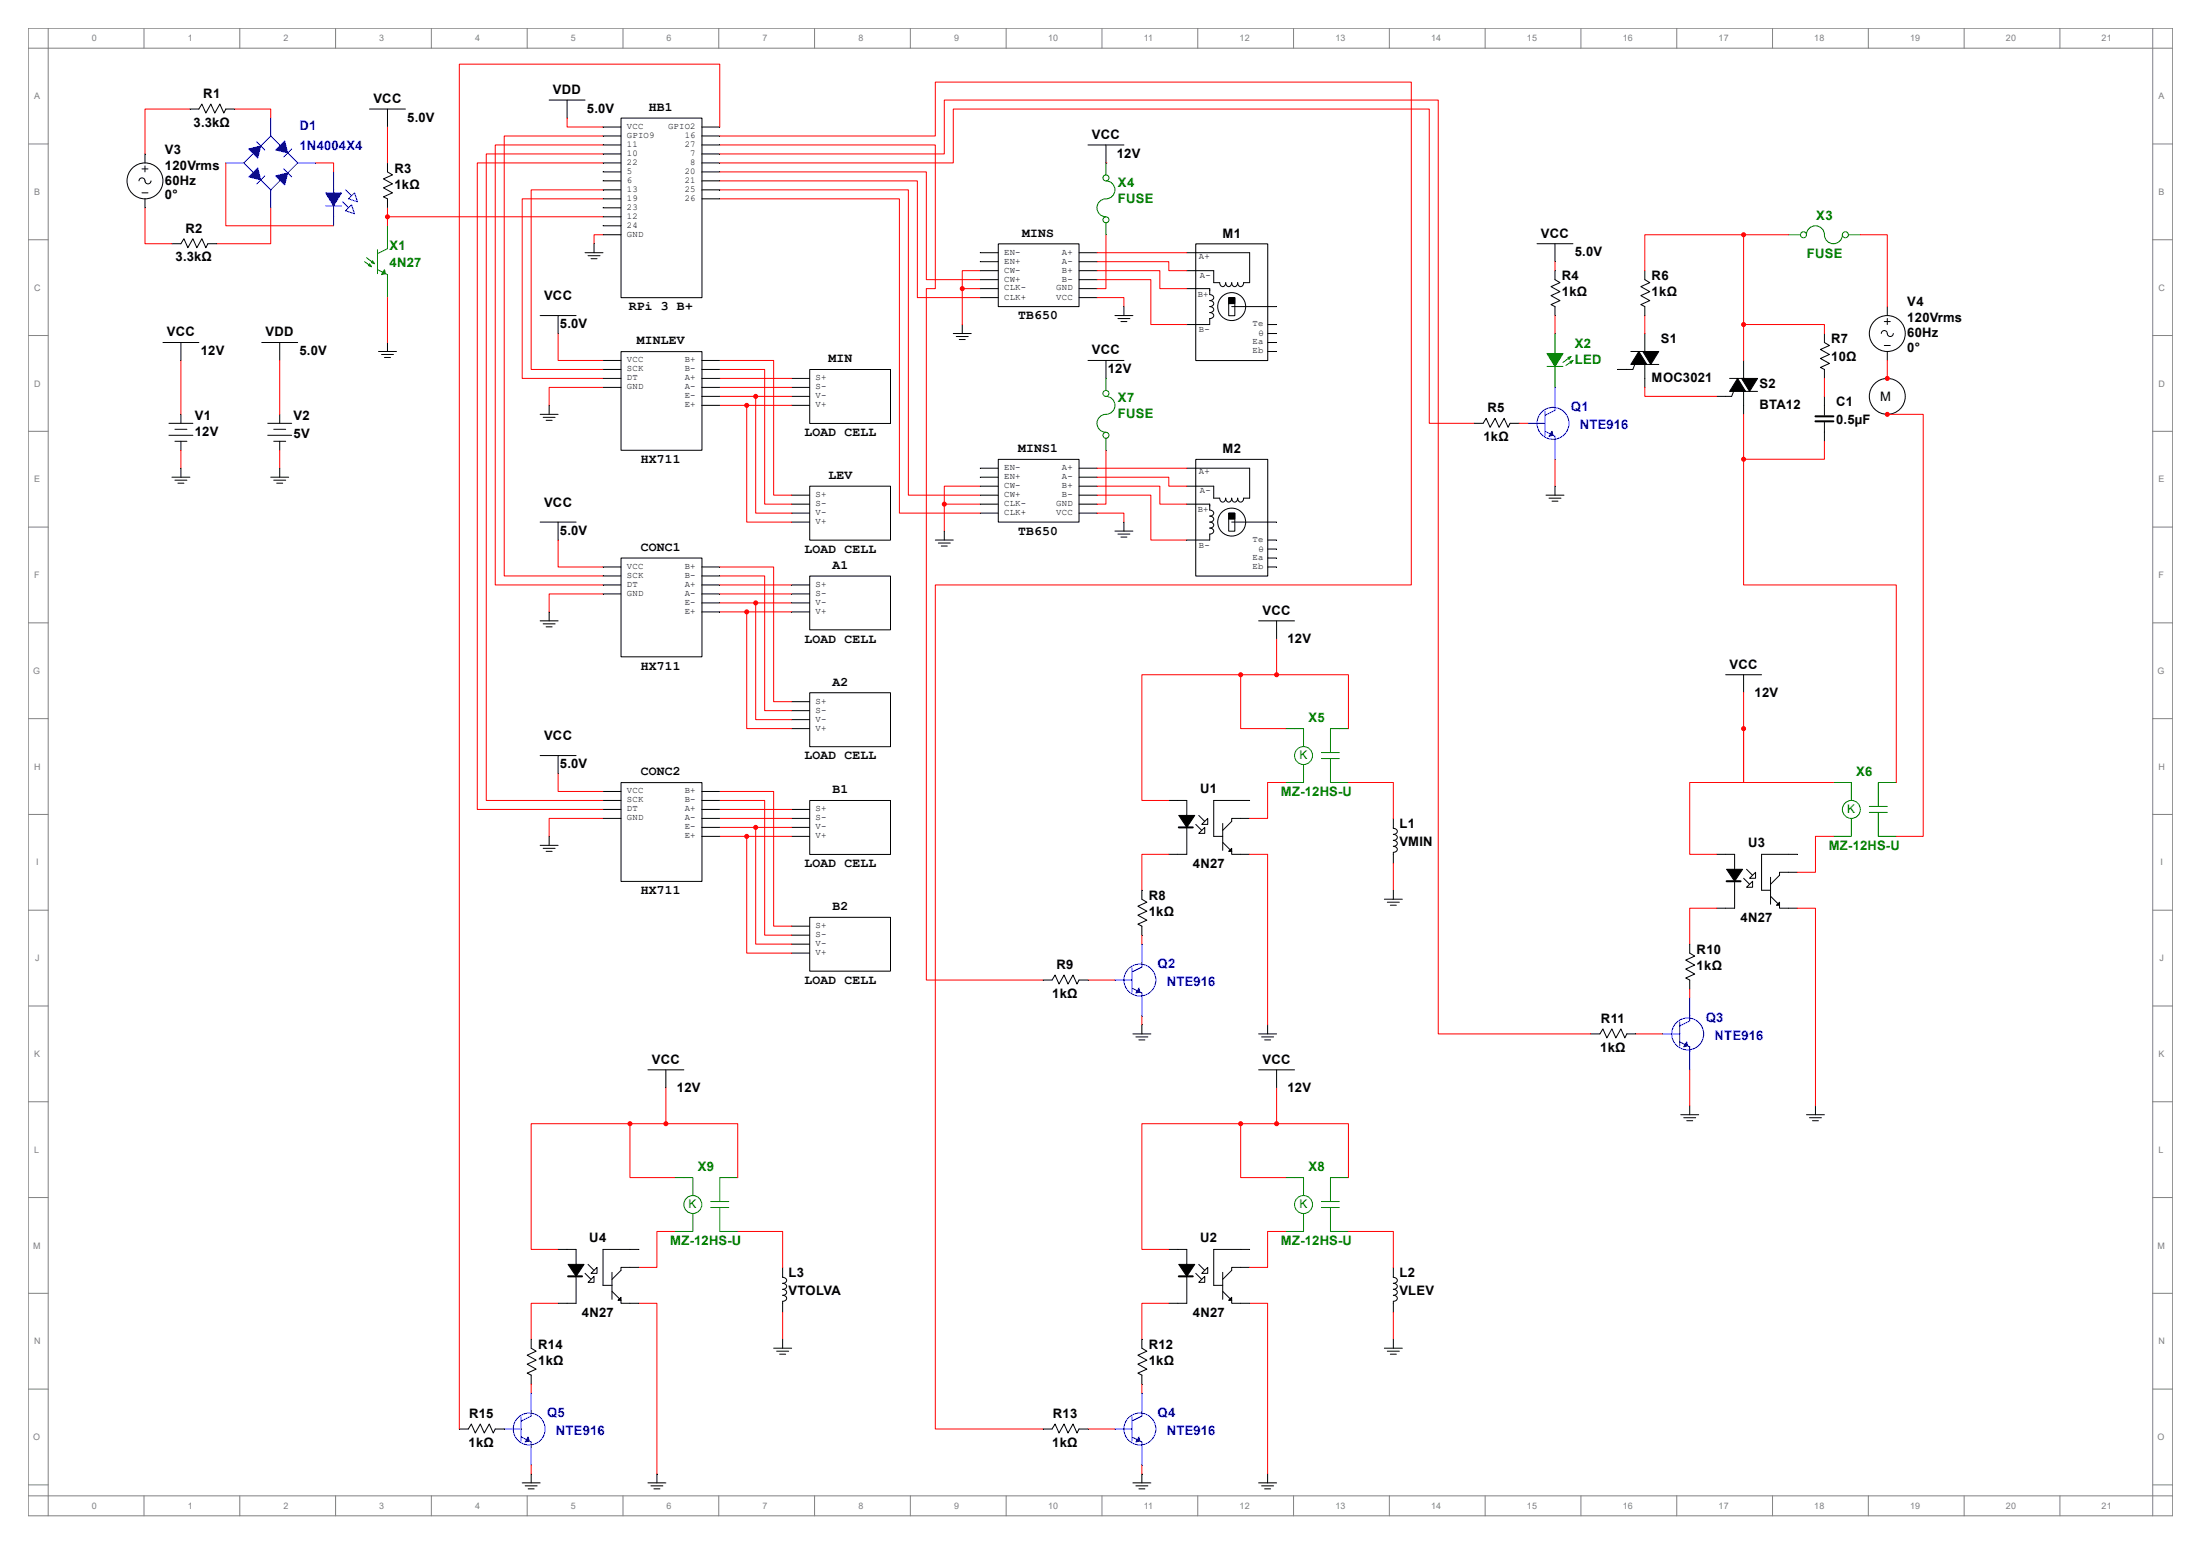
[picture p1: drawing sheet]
<svg xmlns="http://www.w3.org/2000/svg" width="594mm" height="420mm" viewBox="0 0 594 420" stroke-linecap="round" stroke-linejoin="round" font-family="sans-serif">
<g fill="none" stroke="#808080" stroke-width=".27">
<path d="M7.6 7.6h578.8v401.6h-578.8zM7.6 13h578.8M13 7.6v401.6M38.9 7.6v5.4M64.7 7.6v5.4M90.6 7.6v5.4M116.4 7.6v5.4M142.3 7.6v5.4M168.1 7.6v5.4M194 7.6v5.4M219.8 7.6v5.4M245.7 7.6v5.4"/>
<path d="M271.5 7.6v5.4M297.4 7.6v5.4M323.2 7.6v5.4M349.1 7.6v5.4M375 7.6v5.4M400.8 7.6v5.4M426.7 7.6v5.4M452.5 7.6v5.4M478.4 7.6v5.4M504.2 7.6v5.4M530.1 7.6v5.4M555.9 7.6v5.4"/>
<path d="M581 7.6v401.6M7.6 38.9h5.4M581 38.9h5.4M7.6 64.7h5.4M581 64.7h5.4M7.6 90.6h5.4M581 90.6h5.4M7.6 116.4h5.4M581 116.4h5.4M7.6 142.3h5.4M581 142.3h5.4M7.6 168.1h5.4"/>
<path d="M581 168.1h5.4M7.6 194h5.4M581 194h5.4M7.6 219.8h5.4M581 219.8h5.4M7.6 245.7h5.4M581 245.7h5.4M7.6 271.5h5.4M581 271.5h5.4M7.6 297.4h5.4M581 297.4h5.4M7.6 323.2h5.4"/>
<path d="M581 323.2h5.4M7.6 349.1h5.4M581 349.1h5.4M7.6 374.9h5.4M581 374.9h5.4M7.6 400.8h5.4M7.6 403.8h578.8M38.9 403.8v5.4M64.7 403.8v5.4M90.6 403.8v5.4M116.4 403.8v5.4M142.3 403.8v5.4"/>
<path d="M168.1 403.8v5.4M194 403.8v5.4M219.8 403.8v5.4M245.7 403.8v5.4M271.5 403.8v5.4M297.4 403.8v5.4M323.2 403.8v5.4M349.1 403.8v5.4M375 403.8v5.4M400.8 403.8v5.4M426.7 403.8v5.4M452.5 403.8v5.4"/>
<path d="M478.4 403.8v5.4M504.2 403.8v5.4M530.1 403.8v5.4M555.9 403.8v5.4M581 400.8h5.4"/>
</g>
<g fill="none" stroke="#000" stroke-width=".27">
<path d="M51.2 29.4h2.5l.8-1.3 1.1 2.4 1.3-2.4 1.1 2.4 1.3-2.4 1.1 2.4 .5-1.1h2.5M148.2 27h9.7M153 27v4.9M162.7 34.3h4.9M162.7 36.7h4.9M162.7 39.1h4.9M167.6 31.9h21.8v48.4h-21.8zM189.4 34.3h4.8M189.4 36.7h4.8M189.4 39.1h4.8M293.6 39.1h9.7M298.5 39.1v4.9"/>
<path d="M37.5 48.8a.81 .81 0 0 1 .8-.8 .81 .81 0 0 1 .8 .8 .81 .81 0 0 0 .8 .8 .81 .81 0 0 0 .8-.8M38.3 45.6h1.6M38.3 52.1h1.6M39.1 41.6v2.4M39.1 44.8v1.6M39.1 53.7v2.4M162.7 41.6h4.9M162.7 44h4.9M162.7 46.4h4.9M162.7 48.8h4.9M162.7 51.2h4.9M162.7 53.7h4.9"/>
<path d="M162.7 56.1h4.9M162.7 58.5h4.9M189.4 41.6h4.8M189.4 44h4.8M189.4 46.4h4.8M189.4 48.8h4.8M189.4 51.2h4.8M189.4 53.7h4.8M46.4 65.8h2.4l.8-1.4 1.1 2.5 1.4-2.5 1 2.5 1.4-2.5 1.1 2.5 .5-1.1h2.4M157.9 68.2h4.8M158.7 69h3.2M159.5 69.8h1.6"/>
<path d="M160.3 65.8v2.4M162.7 60.9h4.9M162.7 63.4h4.9M264.5 68.2h4.9M264.5 70.6h4.9M264.5 73.1h4.9M264.5 75.5h4.9M264.5 77.9h4.9M269.4 65.8h21.8v17h-21.8zM291.2 68.2h4.8M291.2 70.6h4.8M291.2 73.1h4.8"/>
<path d="M291.2 75.5h4.8M291.2 77.9h4.8M320.3 77.9h6.2v1.6a.84 .84 0 0 1 1.1 .8 .84 .84 0 0 1-1.1 .8 .84 .84 0 0 1 1.1 .8 .84 .84 0 0 1-1.1 .9 .84 .84 0 0 1 1.1 .8 .84 .84 0 0 1-1.1 .8 .84 .84 0 0 1 1.1 .8 .84 .84 0 0 1-1.1 .8v1.6h-6.2M320.3 68.2h17v8.1h-1.7a.84 .84 0 0 1-.8 1.1 .84 .84 0 0 1-.8-1.1 .84 .84 0 0 1-.8 1.1 .84 .84 0 0 1-.8-1.1 .84 .84 0 0 1-.8 1.1 .84 .84 0 0 1-.8-1.1 .84 .84 0 0 1-.8 1.1 .84 .84 0 0 1-.8-1.1h-1.6v-3.2h-7.3M322.7 65.8h19.4v31.5h-19.4zM44 92.5h9.7M48.8 92.5v4.8M70.6 92.5h9.7M75.5 92.5v4.8M145.8 85.2h9.7M150.6 85.2v4.8M162.7 97.3h4.9"/>
<path d="M162.7 99.7h4.9M167.6 94.9h21.8v26.6h-21.8zM189.4 97.3h4.8M189.4 99.7h4.8M218.5 99.7h21.8v14.6h-21.8zM257.3 90h4.8M258.1 90.8h3.2M258.9 91.6h1.6M259.7 87.6v2.4M264.5 80.3h4.9M291.2 80.3h4.8M293.6 97.3h9.7"/>
<path d="M298.5 97.3v4.8M300.9 85.2h4.8M301.7 86h3.2M302.5 86.8h1.6M303.3 82.8v2.4M331.6 80.3h1.6v4.9h-1.6zM331.6 80.3h1.6v1.7h-1.6zM332.4 82.8h12.1M342.1 92.5h2.4M342.1 87.6h2.4M342.1 90h2.4M342.1 94.9h2.4"/>
<path d="M45.6 114.3h6.5M45.6 117.5h6.5M47.2 115.9h3.2M47.2 119.1h3.2M48.8 111.8v2.5M48.8 119.1v2.4M72.3 114.3h6.4M72.3 117.5h6.4M73.9 115.9h3.2M73.9 119.1h3.2M75.5 111.8v2.5M75.5 119.1v2.4"/>
<path d="M145.8 111.8h4.8M146.6 112.6h3.2M147.4 113.5h1.6M148.2 109.4v2.4M162.7 102.1h4.9M162.7 104.6h4.9M189.4 102.1h4.8M189.4 104.6h4.8M189.4 107h4.8M189.4 109.4h4.8M213.6 102.1h4.9M213.6 104.6h4.9"/>
<path d="M213.6 107h4.9M213.6 109.4h4.9M46.4 128.8h4.8M47.2 129.6h3.2M48 130.4h1.6M48.8 126.4v2.4M73.1 128.8h4.8M73.9 129.6h3.2M74.7 130.4h1.6M75.5 126.4v2.4M213.6 133.7h4.9M213.6 136.1h4.9"/>
<path d="M213.6 138.5h4.9M218.5 131.2h21.8v14.6h-21.8zM264.5 128.8h4.9M264.5 133.7h4.9M264.5 136.1h4.9M264.5 138.5h4.9M264.5 126.4h4.9M264.5 131.2h4.9M269.4 124h21.8v16.9h-21.8zM291.2 128.8h4.8M291.2 133.7h4.8M291.2 136.1h4.8"/>
<path d="M291.2 138.5h4.8M291.2 126.4h4.8M291.2 131.2h4.8M320.3 136.1h6.2v1.6a.84 .84 0 0 1 1.1 .8 .84 .84 0 0 1-1.1 .8 .84 .84 0 0 1 1.1 .8 .84 .84 0 0 1-1.1 .8 .84 .84 0 0 1 1.1 .8 .84 .84 0 0 1-1.1 .8 .84 .84 0 0 1 1.1 .9 .84 .84 0 0 1-1.1 .8v1.6h-6.2M320.3 126.4h17v8.1h-1.7a.84 .84 0 0 1-.8 1 .84 .84 0 0 1-.8-1 .84 .84 0 0 1-.8 1 .84 .84 0 0 1-.8-1 .84 .84 0 0 1-.8 1 .84 .84 0 0 1-.8-1 .84 .84 0 0 1-.8 1 .84 .84 0 0 1-.8-1h-1.6v-3.3h-7.3M322.7 124h19.4v31.5h-19.4zM331.6 138.5h1.6v4.9h-1.6zM331.6 138.5h1.6v1.6h-1.6zM145.8 140.9h9.7M150.6 140.9v4.9M162.7 153h4.9M162.7 155.5h4.9"/>
<path d="M162.7 157.9h4.9M167.6 150.6h21.8v26.7h-21.8zM189.4 153h4.8M189.4 155.5h4.8M189.4 157.9h4.8M213.6 140.9h4.9M213.6 157.9h4.9M218.5 155.5h21.8v14.5h-21.8zM252.4 145.8h4.9M253.2 146.6h3.3M254 147.4h1.7M254.8 143.3v2.5"/>
<path d="M300.9 143.3h4.8M301.7 144.2h3.2M302.5 145h1.6M303.3 140.9v2.4M332.4 140.9h12.1M342.1 153h2.4M342.1 145.8h2.4M342.1 148.2h2.4M342.1 150.6h2.4M145.8 167.6h4.8M146.6 168.4h3.2M147.4 169.2h1.6"/>
<path d="M148.2 165.2v2.4M162.7 160.3h4.9M189.4 160.3h4.8M189.4 162.7h4.8M189.4 165.2h4.8M213.6 160.3h4.9M213.6 162.7h4.9M213.6 165.2h4.9M213.6 189.4h4.9M213.6 191.8h4.9M213.6 194.2h4.9M213.6 196.7h4.9"/>
<path d="M218.5 187h21.8v14.5h-21.8zM145.8 203.9h9.7M150.6 203.9v4.9M162.7 213.6h4.9M162.7 216.1h4.9M162.7 218.5h4.9M167.6 211.2h21.8v26.7h-21.8zM189.4 213.6h4.8M189.4 216.1h4.8M189.4 218.5h4.8M213.6 218.5h4.9M218.5 216.1h21.8v14.5h-21.8z"/>
<path d="M145.8 228.2h4.8M146.6 229h3.2M147.4 229.8h1.6M148.2 225.8v2.4M162.7 220.9h4.9M189.4 220.9h4.8M189.4 223.3h4.8M189.4 225.8h4.8M213.6 220.9h4.9M213.6 223.3h4.9M213.6 225.8h4.9M213.6 250h4.9"/>
<path d="M213.6 252.4h4.9M213.6 254.8h4.9M213.6 257.3h4.9M218.5 247.6h21.8v14.5h-21.8z"/>
<circle cx="39.1" cy="48.8" r="4.8"/>
<circle cx="332.4" cy="82.8" r="3.8"/>
<circle cx="332.4" cy="140.9" r="3.8"/>
</g>
<path d="M331.6 80.4h1.6v1.6h-1.6zM331.6 138.6h1.6v1.5h-1.6z" fill="#000"/>
<g fill="none" stroke="#f00" stroke-width=".27">
<path d="M153 31.9v2.4h9.7M162.7 39.1h-29v118.8h29M162.7 36.7h-26.6v118.8h26.6M162.7 44h-33.9v174.5h33.9M162.7 41.6h-31.5v174.5h31.5M162.7 53.7h-21.8v48.4h21.8M162.7 51.2h-19.3v48.5h19.3M194.2 46.4h55.8v29.1h14.5M194.2 51.2h50.9v82.5h19.4M194.2 53.7h48.5v84.8h21.8M194.2 48.8h53.4v31.5h16.9M162.7 63.4h-2.4v2.4"/>
<path d="M296 70.6h19.4v2.5h4.9M296 73.1h17v4.8h7.3M296 75.5h14.6v12.1h9.7M296 68.2h24.3M48.8 97.3v14.5M75.5 97.3v14.5M150.6 90v7.3h12.1M194.2 99.7h12.2v36.4h7.2M194.2 97.3h14.6v36.4h4.8M296 80.3h7.3v2.5M162.7 104.6h-14.5v4.8M194.2 104.6h19.4"/>
<path d="M194.2 102.1h19.4M194.2 109.4h19.4M194.2 107h19.4M201.5 109.4v31.5h12.1M203.9 107v31.5h9.7M48.8 121.5v4.9M75.5 121.5v4.9M296 128.8h19.4v2.4h4.9M296 131.2h17v4.9h7.3M296 133.7h14.6v12.1h9.7M296 138.5h7.3v2.4M296 126.4h24.3"/>
<path d="M150.6 145.8v7.2h12.1M194.2 155.5h12.2v36.3h7.2M194.2 153h14.6v36.4h4.8M194.2 157.9h19.4M162.7 160.3h-14.5v4.9M194.2 160.3h19.4M194.2 165.2h19.4M194.2 162.7h19.4M201.5 165.2v31.5h12.1M203.9 162.7v31.5h9.7M150.6 208.8v4.8h12.1M194.2 216.1h12.2v36.3h7.2"/>
<path d="M194.2 213.6h14.6v36.4h4.8M194.2 218.5h19.4M162.7 220.9h-14.5v4.9M194.2 220.9h19.4M194.2 225.8h19.4M194.2 223.3h19.4M201.5 225.8v31.5h12.1M203.9 223.3v31.5h9.7"/>
</g>
<g fill="#f00" stroke="#f00" stroke-width=".27">
<circle cx="201.5" cy="109.4" r=".54"/>
<circle cx="203.9" cy="107" r=".54"/>
<circle cx="201.5" cy="165.2" r=".54"/>
<circle cx="203.9" cy="162.7" r=".54"/>
<circle cx="201.5" cy="225.8" r=".54"/>
<circle cx="203.9" cy="223.3" r=".54"/>
</g>
<g fill="#00f" stroke="#00f" stroke-width=".27">
<path d="M74.4 47.5l3.2-.8-.8 3.2z"/>
<path d="M67.1 47.7l2.5-2.4 .8 3.3z"/>
<path d="M67.1 40.2l3.3-.8-.8 3.2z"/>
<path d="M76.8 38.1l.8 3.2-3.2-.8z"/>
</g>
<path d="M69.3 38.3l2.1 2.2M73.1 36.7l7.2 7.3-7.2 7.2-7.3-7.2zM71.4 47.5l-2.1 2.1M76.6 45.6l2.1 2.1M78.7 40.2l-2.1 2.2" fill="none" stroke="#00f" stroke-width=".27"/>
<path d="M80.3 44h4.9" fill="none" stroke="#00f" stroke-width=".27"/>
<path d="M73.1 31.9v4.8" fill="none" stroke="#00f" stroke-width=".27"/>
<path d="M60.9 44h4.9" fill="none" stroke="#00f" stroke-width=".27"/>
<path d="M73.1 51.2v4.9M87.9 55.6h4.3M90 51.2v7.3M92.5 54.5l1.6 1.6M93.3 56.9l1.6-1.6 .8 2.4zM93.3 51.2l1.6 1.7M95.7 52.1l.8 2.4-2.4-.8z" fill="none" stroke="#00f" stroke-width=".27"/>
<path d="M87.9 52.1h4.3l-2.2 3.5z" fill="#00f" stroke="#00f" stroke-width=".27"/>
<path d="M90 46.4v4.8" fill="none" stroke="#00f" stroke-width=".27"/>
<path d="M90 58.5v2.4" fill="none" stroke="#00f" stroke-width=".27"/>
<path d="M98.4 70.6l1.9 1.4M98.9 69.6l2.2 1.6M101.9 67.4v6.5M101.9 72.8l2.7 1.3v1.4M104.6 65.8v1.3l-2.7 1.4" fill="none" stroke="#008000" stroke-width=".27"/>
<g fill="#008000" stroke="#008000" stroke-width=".27">
<path d="M103.8 72.8l.2 1.1-1 .2z"/>
<path d="M100.5 70.4l.6 .8-.8-.3z"/>
<path d="M99.7 71.2l.6 .8-.8-.3z"/>
</g>
<path d="M104.6 75.5v4.8" fill="none" stroke="#008000" stroke-width=".27"/>
<path d="M104.6 60.9v4.9M417.5 98.9h4.3M419.7 94.9v4.8M424 96.2l-2.2 1.6M424.5 97.3l-1.9 1.3" fill="none" stroke="#008000" stroke-width=".27"/>
<path d="M99.7 29.4h9.7M104.6 29.4v4.9M104.6 44v2.4l1.3 .8-2.4 1.1 2.4 1.3-2.4 1.1 2.4 1.4-2.4 1 1.1 .6v2.4M414.8 65.8h9.7M419.7 73.1v2.4l1.3 .8-2.4 1.1 2.4 1.3-2.4 1.1 2.4 1.3-2.4 1.1 1.1 .6v2.4M419.7 65.8v4.8M102.1 94.9h4.9M103 95.7h3.2M103.8 96.5h1.6M104.6 92.5v2.4" fill="none" stroke="#000" stroke-width=".27"/>
<path d="M51.2 29.4h-12.1v12.2M63.4 29.4h9.7v2.5M104.6 34.3v9.7M39.1 56.1v9.7h7.3M60.9 44v16.9h29.1M73.1 56.1v9.7h-14.6M85.2 44h4.8v2.4M104.6 56.1v4.8M104.6 58.5h58.1M104.6 80.3v12.2" fill="none" stroke="#f00" stroke-width=".27"/>
<circle cx="104.6" cy="58.5" r=".54" fill="#f00" stroke="#f00" stroke-width=".27"/>
<g fill="#008000" stroke="#008000" stroke-width=".27">
<path d="M423.2 96.5l.8-.3-.6 .8z"/>
<path d="M423.7 97.6l.8-.3-.5 .8z"/>
<path d="M417.5 95.4h4.3l-2.1 3.5z"/>
</g>
<path d="M419.7 90v4.9" fill="none" stroke="#008000" stroke-width=".27"/>
<path d="M419.7 99.7v4.9" fill="none" stroke="#008000" stroke-width=".27"/>
<path d="M442.3 94.9l2.1 3.5h-4.3zM443.4 94.9h4.3l-2.2 3.5z" fill="#000" stroke="#000" stroke-width=".27"/>
<path d="M440.1 94.9h4.1M441.2 98.4l-.5 1.3h-4.1M443.6 98.4h4.1M443.9 90v4.9M443.9 98.4v6.2" fill="none" stroke="#000" stroke-width=".27"/>
<g fill="none" stroke="#00f" stroke-width=".27">
<path d="M414.8 114.3h2.2M417 111v6.5M417 116.4l2.7 1.4v1.3M419.7 109.4v1.4l-2.7 1.3"/>
<circle cx="419.1" cy="114.3" r="4.3"/>
</g>
<path d="M418.9 116.4l.2 1.1-1.1 .3z" fill="#00f" stroke="#00f" stroke-width=".27"/>
<path d="M419.7 104.6v4.8" fill="none" stroke="#00f" stroke-width=".27"/>
<path d="M412.4 114.3h2.4" fill="none" stroke="#00f" stroke-width=".27"/>
<path d="M419.7 119.1v4.9" fill="none" stroke="#00f" stroke-width=".27"/>
<g fill="none" stroke="#000" stroke-width=".27">
<path d="M443.9 73.1v2.4l1.3 .8-2.4 1.1 2.4 1.3-2.4 1.1 2.4 1.3-2.4 1.1 1.1 .6v2.4M470.6 97.3v4.8M492.4 90v2.5l1.3 .8-2.4 1 2.4 1.4-2.4 1.1 2.4 1.3-2.4 1.1 1.1 .5v2.4M507.7 90a.86 .86 0 0 1 1-.8 .86 .86 0 0 1 .7 1.1 .81 .81 0 0 0 .9 .5 .81 .81 0 0 0 .7-.8M508.5 86.8h1.6M508.5 93.3h1.6M509.3 82.8v2.4M509.3 86v1.6M509.3 94.9v2.4M397.8 114.3h2.5l.8-1.4 1.1 2.4 1.3-2.4 1.1 2.4 1.3-2.4 1.1 2.4 .5-1h2.5M466.8 102.1h4M467.9 105.6l-.6 1.4h-4"/>
<path d="M470.3 105.6h4M470.6 105.6v6.2M492.4 107v5.1M492.4 114v5.1M417.2 133.7h4.9M418 134.5h3.3M418.9 135.3h1.6M419.7 131.2v2.5"/>
<circle cx="509.3" cy="90" r="4.8"/>
<circle cx="509.3" cy="107" r="4.8"/>
</g>
<path d="M468.9 102.1l2.2 3.5h-4.3zM470 102.1h4.3l-2.1 3.5z" fill="#000" stroke="#000" stroke-width=".27"/>
<path d="M489.9 112.4h4.9M489.9 113.7h4.9" fill="none" stroke="#000" stroke-width=".54"/>
<g fill="#f00" stroke="#f00" stroke-width=".27">
<circle cx="470.6" cy="63.4" r=".54"/>
<circle cx="470.6" cy="87.6" r=".54"/>
<circle cx="509.3" cy="102.1" r=".54"/>
</g>
<path d="M487.5 63.4a2.48 2.48 0 0 1 2.8-2.4 2.48 2.48 0 0 1 2.1 2.9 2.42 2.42 0 0 0 2.7 1.9 2.42 2.42 0 0 0 2.1-2.4" fill="none" stroke="#008000" stroke-width=".27"/>
<g fill="none" stroke="#008000" stroke-width=".27">
<path d="M498.8 63.4h3.3"/>
<circle cx="498" cy="63.4" r=".81"/>
</g>
<g fill="none" stroke="#008000" stroke-width=".27">
<path d="M482.7 63.4h3.2"/>
<circle cx="486.7" cy="63.4" r=".81"/>
</g>
<g fill="none" stroke="#f00" stroke-width=".27">
<path d="M194.2 44h63.1v-14.6h128.4v84.9h12.1M419.7 70.6v2.5M470.6 63.4h-26.7v9.7M470.6 63.4v33.9M470.6 63.4h12.1M502.1 63.4h7.2v19.4M419.7 85.2v4.8M443.9 85.2v4.8M470.6 87.6h21.8v2.4M509.3 97.3v4.8M410 114.3h2.4M443.9 104.6v2.4h19.4"/>
<path d="M492.4 102.1v4.9M419.7 124v7.2"/>
</g>
<g fill="none" stroke="#000" stroke-width=".27">
<path d="M339.7 167.6h9.7M344.5 167.6v4.8M465.7 182.1h9.7M470.6 182.1v4.9M315.4 216.1h4.9v14.5h-4.9M337.3 216.1h-9.7v9.7h2.4M322.7 222.5l1.6 1.6M323.5 224.9l1.6-1.6v1.6zM323.5 220.1l1.6 1.6M325.9 220.9v1.6h-1.6zM330 227.4l2.4 2.4v.8h4.9M330 222.3v7.2"/>
<path d="M337.3 220.9h-4.9v.8l-2.4 2.4"/>
</g>
<path d="M318.1 220.1h4.3l-2.1 3.2zM331.6 229.8l.8-.8v.8z" fill="#000" stroke="#000" stroke-width=".27"/>
<path d="M318.1 223.3h3.8" fill="none" stroke="#000" stroke-width=".54"/>
<g fill="none" stroke="#00f" stroke-width=".27">
<path d="M308.2 259.7v1.3l-2.7 1.4M303.3 264.5h2.2M305.5 261.3v6.5M305.5 266.7l2.7 1.3v1.4"/>
<circle cx="307.6" cy="264.5" r="4.3"/>
</g>
<path d="M307.4 266.7l.2 1.1-1.1 .2z" fill="#00f" stroke="#00f" stroke-width=".27"/>
<path d="M308.2 254.8v4.9" fill="none" stroke="#00f" stroke-width=".27"/>
<path d="M300.9 264.5h2.4" fill="none" stroke="#00f" stroke-width=".27"/>
<path d="M308.2 269.4v4.8" fill="none" stroke="#00f" stroke-width=".27"/>
<g fill="none" stroke="#000" stroke-width=".27">
<path d="M376 220.9v2.7a.84 .84 0 0 1 1.1 .8 .84 .84 0 0 1-1.1 .8 .84 .84 0 0 1 1.1 .8 .84 .84 0 0 1-1.1 .8 .84 .84 0 0 1 1.1 .8 .84 .84 0 0 1-1.1 .8 .84 .84 0 0 1 1.1 .9 .84 .84 0 0 1-1.1 .8v2.9M308.2 240.3v2.4l1.3 .8-2.4 1.1 2.4 1.4-2.4 1 2.4 1.4-2.4 1.1 1.1 .5v2.4M373.6 242.7h4.9M374.4 243.5h3.2M375.2 244.3h1.6M376 240.3v2.4M281.5 264.5h2.4l.8-1.3 1.1 2.4 1.4-2.4 1 2.4 1.4-2.4 1.1 2.4 .5-1.1h2.4M305.7 279.1h4.9M306.5 279.9h3.3M308.2 276.7v2.4M339.7 279.1h4.8M340.5 279.9h3.2"/>
<path d="M342.1 276.7v2.4M307.4 280.7h1.6M341.3 280.7h1.6M456 298.5v2.4M489.9 298.5v2.4M453.6 300.9h4.8M454.4 301.7h3.2M455.2 302.5h1.6M487.5 300.9h4.9M488.3 301.7h3.3M489.1 302.5h1.7"/>
</g>
<g fill="none" stroke="#008000" stroke-width=".27">
<path d="M349.4 196.7h2.4v4.8M361.5 196.7h-2.4v6.4M351.8 206.4v4.8h-2.4M356.6 203.1h4.9M356.6 204.8h4.9M359.1 204.8v6.4h2.4"/>
<circle cx="351.8" cy="203.9" r="2.42"/>
</g>
<path d="M361.5 196.7h2.4" fill="none" stroke="#008000" stroke-width=".27"/>
<path d="M361.5 211.2h2.4" fill="none" stroke="#008000" stroke-width=".27"/>
<path d="M346.9 196.7h2.5" fill="none" stroke="#008000" stroke-width=".27"/>
<path d="M346.9 211.2h2.5" fill="none" stroke="#008000" stroke-width=".27"/>
<g fill="#f00" stroke="#f00" stroke-width=".27">
<circle cx="334.8" cy="182.1" r=".54"/>
<circle cx="344.5" cy="182.1" r=".54"/>
</g>
<path d="M463.3 230.6h4.8v14.5h-4.8M470.6 237.1l1.6 1.6M471.4 239.5l1.6-1.6v1.6zM471.4 234.6l1.6 1.7M473.8 235.5v1.6h-1.6zM477.8 236.8v7.3M485.1 235.5h-4.8v.8l-2.5 2.4M485.1 230.6h-9.7v9.7h2.4M477.8 241.9l2.5 2.4v.8h4.8" fill="none" stroke="#000" stroke-width=".27"/>
<path d="M466 234.6h4.3l-2.2 3.3zM479.4 244.3l.9-.8v.8z" fill="#000" stroke="#000" stroke-width=".27"/>
<path d="M466 237.9h3.7" fill="none" stroke="#000" stroke-width=".54"/>
<g fill="none" stroke="#00f" stroke-width=".27">
<path d="M451.2 279.1h2.1M453.3 275.8v6.5M456 274.2v1.4l-2.7 1.3M453.3 281.2l2.7 1.4v1.3"/>
<circle cx="455.5" cy="279.1" r="4.3"/>
</g>
<path d="M455.2 281.2l.3 1.1-1.1 .3z" fill="#00f" stroke="#00f" stroke-width=".27"/>
<path d="M456 269.4v4.8" fill="none" stroke="#00f" stroke-width=".27"/>
<path d="M448.7 279.1h2.5" fill="none" stroke="#00f" stroke-width=".27"/>
<path d="M456 283.9v4.9" fill="none" stroke="#00f" stroke-width=".27"/>
<path d="M456 254.8v2.5l1.4 .8-2.5 1 2.5 1.4-2.5 1.1 2.5 1.3-2.5 1.1 1.1 .5v2.5M429.4 279.1h2.4l.8-1.4 1.1 2.5 1.3-2.5 1.1 2.5 1.3-2.5 1.1 2.5 .5-1.1h2.5" fill="none" stroke="#000" stroke-width=".27"/>
<g fill="none" stroke="#008000" stroke-width=".27">
<path d="M497.2 211.2h2.4v4.9M504.5 217.7h4.8M504.5 219.3h4.8M506.9 219.3v6.5h2.4M509.3 211.2h-2.4v6.5M499.6 220.9v4.9h-2.4"/>
<circle cx="499.6" cy="218.5" r="2.42"/>
</g>
<path d="M509.3 211.2h2.5" fill="none" stroke="#008000" stroke-width=".27"/>
<path d="M509.3 225.8h2.5" fill="none" stroke="#008000" stroke-width=".27"/>
<path d="M494.8 211.2h2.4" fill="none" stroke="#008000" stroke-width=".27"/>
<path d="M298.5 48.8a2.48 2.48 0 0 1 2.4 2.8 2.48 2.48 0 0 1-3 2.1 2.42 2.42 0 0 0-1.8 2.7 2.42 2.42 0 0 0 2.4 2.1M494.8 225.8h2.4" fill="none" stroke="#008000" stroke-width=".27"/>
<g fill="none" stroke="#f00" stroke-width=".27">
<path d="M194.2 41.6h60.6v-14.6h133.3v252.1h41.3M470.6 111.8v12.2M492.4 119.1v4.9h-21.8M509.3 111.8h9.7v114h-7.2M470.6 124v33.9h41.2v53.3M344.5 172.4v9.7M334.8 182.1h-26.6v34h7.2M334.8 182.1v14.6h12.1M334.8 182.1h9.7M344.5 182.1h19.4v14.6M470.6 196.7v14.5h-14.6v19.4h7.3M470.6 196.7v14.5h24.2"/>
<path d="M470.6 187v9.7M346.9 211.2h-4.8v9.7h-4.8M363.9 211.2h12.1v9.7M315.4 230.6h-7.2v9.7M337.3 230.6h4.8v46.1M376 233v7.3M494.8 225.8h-4.9v9.7h-4.8M308.2 252.4v2.4M463.3 245.1h-7.3v9.7M485.1 245.1h4.8v53.4M293.6 264.5h7.3M308.2 274.2v2.5"/>
<path d="M441.5 279.1h7.2M456 267v2.4M456 288.8v9.7"/>
</g>
<g fill="#f00" stroke="#f00" stroke-width=".27">
<circle cx="470.6" cy="124" r=".54"/>
<circle cx="509.3" cy="111.8" r=".54"/>
<circle cx="470.6" cy="196.7" r=".54"/>
</g>
<g fill="none" stroke="#008000" stroke-width=".27">
<path d="M298.5 60.1v3.3"/>
<circle cx="298.5" cy="59.3" r=".81"/>
</g>
<g fill="none" stroke="#008000" stroke-width=".27">
<path d="M298.5 44v3.2M298.5 107a2.48 2.48 0 0 1 2.4 2.8 2.48 2.48 0 0 1-3 2.1 2.42 2.42 0 0 0-1.8 2.6 2.42 2.42 0 0 0 2.4 2.2"/>
<circle cx="298.5" cy="48" r=".81"/>
</g>
<path d="M298.5 44h.1M259.7 77.9h4.8M259.7 77.9v9.7M264.5 73.1h-4.8v4.8M298.5 63.4v14.5h-2.5M254.8 136.1h9.7M254.8 136.1v7.2M264.5 131.2h-9.7v4.9" fill="none" stroke="#f00" stroke-width=".27"/>
<g fill="#f00" stroke="#f00" stroke-width=".27">
<circle cx="259.7" cy="77.9" r=".54"/>
<circle cx="254.8" cy="136.1" r=".54"/>
</g>
<g fill="none" stroke="#008000" stroke-width=".27">
<path d="M298.5 118.3v3.2"/>
<circle cx="298.5" cy="117.5" r=".81"/>
</g>
<g fill="none" stroke="#008000" stroke-width=".27">
<path d="M298.5 102.1v3.3"/>
<circle cx="298.5" cy="106.2" r=".81"/>
</g>
<path d="M194.2 39.1h58.2v38.8h-2.4v186.6h31.5M298.5 121.5v14.6h-2.5" fill="none" stroke="#f00" stroke-width=".27"/>
<path d="M339.7 288.8h9.7M344.5 288.8v4.8M315.4 337.2h4.9v14.6h-4.9M337.3 337.2h-9.7v9.7h2.4M322.7 343.7l1.6 1.6M323.5 341.3l1.6 1.6M324.3 343.7l1.6-1.6v1.6zM325.1 344.5v1.6h-1.6zM330 348.6l2.4 2.4v.8h4.9M330 343.4v7.3M337.3 342.1h-4.9v.8l-2.4 2.4" fill="none" stroke="#000" stroke-width=".27"/>
<path d="M318.1 341.3h4.3l-2.1 3.2zM331.6 351l.8-.8v.8z" fill="#000" stroke="#000" stroke-width=".27"/>
<path d="M318.1 344.5h3.8" fill="none" stroke="#000" stroke-width=".54"/>
<g fill="none" stroke="#00f" stroke-width=".27">
<path d="M303.3 385.7h2.2M305.5 382.5v6.5M305.5 387.9l2.7 1.3v1.4M308.2 380.9v1.3l-2.7 1.4"/>
<circle cx="307.6" cy="385.7" r="4.3"/>
</g>
<path d="M307.4 387.9l.2 1.1-1.1 .2z" fill="#00f" stroke="#00f" stroke-width=".27"/>
<path d="M308.2 376v4.9" fill="none" stroke="#00f" stroke-width=".27"/>
<path d="M300.9 385.7h2.4" fill="none" stroke="#00f" stroke-width=".27"/>
<path d="M308.2 390.6v4.8" fill="none" stroke="#00f" stroke-width=".27"/>
<g fill="none" stroke="#000" stroke-width=".27">
<path d="M376 342.1v2.7a.84 .84 0 0 1 1.1 .8 .84 .84 0 0 1-1.1 .8 .84 .84 0 0 1 1.1 .8 .84 .84 0 0 1-1.1 .8 .84 .84 0 0 1 1.1 .8 .84 .84 0 0 1-1.1 .8 .84 .84 0 0 1 1.1 .8 .84 .84 0 0 1-1.1 .9v2.9M308.2 361.5v2.4l1.3 .8-2.4 1.1 2.4 1.3-2.4 1.1 2.4 1.4-2.4 1 1.1 .6v2.4M373.6 363.9h4.9M374.4 364.7h3.2M375.2 365.5h1.6M376 361.5v2.4M281.5 385.7h2.4l.8-1.3 1.1 2.4 1.4-2.4 1 2.4 1.4-2.4 1.1 2.4 .5-1.1h2.4M308.2 397.8v2.5M342.1 397.8v2.5M305.7 400.3h4.9M306.5 401.1h3.3M307.4 401.9h1.6"/>
<path d="M339.7 400.3h4.8M340.5 401.1h3.2M341.3 401.9h1.6"/>
</g>
<g fill="none" stroke="#008000" stroke-width=".27">
<path d="M349.4 317.9h2.4v4.8M361.5 317.9h-2.4v6.4M351.8 327.6v4.8h-2.4M356.6 324.3h4.9M356.6 325.9h4.9M359.1 325.9v6.5h2.4"/>
<circle cx="351.8" cy="325.1" r="2.42"/>
</g>
<path d="M361.5 317.9h2.4" fill="none" stroke="#008000" stroke-width=".27"/>
<path d="M361.5 332.4h2.4" fill="none" stroke="#008000" stroke-width=".27"/>
<path d="M346.9 317.9h2.5" fill="none" stroke="#008000" stroke-width=".27"/>
<path d="M346.9 332.4h2.5" fill="none" stroke="#008000" stroke-width=".27"/>
<g fill="#f00" stroke="#f00" stroke-width=".27">
<circle cx="334.8" cy="303.3" r=".54"/>
<circle cx="344.5" cy="303.3" r=".54"/>
</g>
<g fill="none" stroke="#f00" stroke-width=".27">
<path d="M194.2 36.7h58.2v-14.5h128.5v135.7h-128.5v227.8h29.1M344.5 293.6v9.7M334.8 303.3h-26.6v33.9h7.2M334.8 303.3v14.6h12.1M334.8 303.3h9.7M344.5 303.3h19.4v14.6M346.9 332.4h-4.8v9.7h-4.8M363.9 332.4h12.1v9.7M315.4 351.8h-7.2v9.7M337.3 351.8h4.8v46M376 354.2v7.3M308.2 373.6v2.4"/>
<path d="M293.6 385.7h7.3M308.2 395.4v2.4"/>
</g>
<path d="M174.9 288.8h9.7M179.7 288.8v4.8M150.6 337.2h4.9v14.6h-4.9M172.4 337.2h-9.7v9.7h2.5M157.9 343.7l1.6 1.6M158.7 341.3l1.6 1.6M160.3 344.5v1.6h-1.6zM161.1 342.1v1.6h-1.6zM165.2 348.6l2.4 2.4v.8h4.8M165.2 343.4v7.3M172.4 342.1h-4.8v.8l-2.4 2.4" fill="none" stroke="#000" stroke-width=".27"/>
<path d="M153.3 341.3h4.3l-2.1 3.2zM167.6 350.2v.8h-.8z" fill="#000" stroke="#000" stroke-width=".27"/>
<path d="M153.3 344.5h3.8" fill="none" stroke="#000" stroke-width=".54"/>
<g fill="none" stroke="#00f" stroke-width=".27">
<path d="M138.5 385.7h2.2M140.7 382.5v6.5M140.7 387.9l2.7 1.3v1.4M143.4 380.9v1.3l-2.7 1.4"/>
<circle cx="142.8" cy="385.7" r="4.3"/>
</g>
<path d="M142.5 387.9l.3 1.1-1.1 .2z" fill="#00f" stroke="#00f" stroke-width=".27"/>
<path d="M143.4 376v4.9" fill="none" stroke="#00f" stroke-width=".27"/>
<path d="M136.1 385.7h2.4" fill="none" stroke="#00f" stroke-width=".27"/>
<path d="M143.4 390.6v4.8" fill="none" stroke="#00f" stroke-width=".27"/>
<g fill="none" stroke="#000" stroke-width=".27">
<path d="M211.2 342.1v2.7a.84 .84 0 0 1 1.1 .8 .84 .84 0 0 1-1.1 .8 .84 .84 0 0 1 1.1 .8 .84 .84 0 0 1-1.1 .8 .84 .84 0 0 1 1.1 .8 .84 .84 0 0 1-1.1 .8 .84 .84 0 0 1 1.1 .8 .84 .84 0 0 1-1.1 .9v2.9M143.4 361.5v2.4l1.3 .8-2.4 1.1 2.4 1.3-2.4 1.1 2.4 1.4-2.4 1 1.1 .6v2.4M208.8 363.9h4.8M209.6 364.7h3.2M210.4 365.5h1.6M211.2 361.5v2.4M124 385.7h2.4l.8-1.3 1.1 2.4 1.3-2.4 1.1 2.4 1.3-2.4 1.1 2.4 .6-1.1h2.4M143.4 397.8v2.5M177.3 397.8v2.5M140.9 400.3h4.9M141.7 401.1h3.3M142.5 401.9h1.7"/>
<path d="M174.9 400.3h4.8M175.7 401.1h3.2M176.5 401.9h1.6"/>
</g>
<g fill="none" stroke="#008000" stroke-width=".27">
<path d="M184.6 317.9h2.4v4.8M196.7 317.9h-2.5v6.4M187 327.6v4.8h-2.4M191.8 324.3h4.9M191.8 325.9h4.9M194.2 325.9v6.5h2.5"/>
<circle cx="187" cy="325.1" r="2.42"/>
</g>
<path d="M196.7 317.9h2.4" fill="none" stroke="#008000" stroke-width=".27"/>
<path d="M196.7 332.4h2.4" fill="none" stroke="#008000" stroke-width=".27"/>
<path d="M182.1 317.9h2.5" fill="none" stroke="#008000" stroke-width=".27"/>
<path d="M182.1 332.4h2.5" fill="none" stroke="#008000" stroke-width=".27"/>
<g fill="#f00" stroke="#f00" stroke-width=".27">
<circle cx="170" cy="303.3" r=".54"/>
<circle cx="179.7" cy="303.3" r=".54"/>
</g>
<g fill="none" stroke="#f00" stroke-width=".27">
<path d="M194.2 34.3v-17h-70.2v368.4M179.7 293.6v9.7M170 303.3h-26.6v33.9h7.2M170 303.3v14.6h12.1M170 303.3h9.7M179.7 303.3h19.4v14.6M182.1 332.4h-4.8v9.7h-4.9M199.1 332.4h12.1v9.7M150.6 351.8h-7.2v9.7M172.4 351.8h4.9v46M211.2 354.2v7.3M143.4 373.6v2.4"/>
<path d="M143.4 395.4v2.4"/>
</g>
<g font-size="3.5">
<text x="54.9" y="26.4">R1</text>
<text x="100.8" y="27.8">VCC</text>
<text x="149.2" y="25.4">VDD</text>
<text x="175.1" y="29.9">HB1</text>
<text x="52.2" y="34.2">3.3kΩ</text>
<text x="109.9" y="32.9">5.0V</text>
<text x="158.4" y="30.4">5.0V</text>
<text x="44.5" y="41.5">V3</text>
<text x="294.6" y="37.5">VCC</text>
<text x="44.5" y="45.8">120Vrms</text>
<text x="106.4" y="46.6">R3</text>
<text x="301.4" y="42.6">12V</text>
<text x="44.5" y="49.8">60Hz</text>
<text x="44.5" y="53.8">0°</text>
<text x="106.4" y="50.9">1kΩ</text>
<text x="50" y="62.8">R2</text>
<text x="275.8" y="63.8">MINS</text>
<text x="329.9" y="64.1">M1</text>
<text x="415.8" y="64.1">VCC</text>
<text x="47.4" y="70.6">3.3kΩ</text>
<text x="425" y="69.2">5.0V</text>
<text x="421.5" y="75.7">R4</text>
<text x="445.7" y="75.7">R6</text>
<text x="146.8" y="81.1">VCC</text>
<text x="169.7" y="83.8">RPi 3 B+</text>
<text x="421.5" y="80">1kΩ</text>
<text x="445.7" y="80">1kΩ</text>
<text x="514.7" y="82.7">V4</text>
<text x="151.1" y="88.6">5.0V</text>
<text x="274.7" y="86.2">TB650</text>
<text x="514.7" y="87">120Vrms</text>
<text x="45" y="90.8">VCC</text>
<text x="54.2" y="95.9">12V</text>
<text x="71.7" y="90.8">VDD</text>
<text x="80.8" y="95.9">5.0V</text>
<text x="171.9" y="92.9">MINLEV</text>
<text x="294.6" y="95.6">VCC</text>
<text x="448.2" y="92.7">S1</text>
<text x="494.2" y="92.7">R7</text>
<text x="514.7" y="91">60Hz</text>
<text x="514.7" y="95">0°</text>
<text x="223.6" y="97.8">MIN</text>
<text x="299" y="100.8">12V</text>
<text x="494.2" y="97.5">10Ω</text>
<text x="445.7" y="103.2">MOC3021</text>
<text x="474.8" y="104.8">S2</text>
<text x="52.5" y="113.4">V1</text>
<text x="79.2" y="113.4">V2</text>
<text x="401.5" y="111.3">R5</text>
<text x="474.8" y="110.4">BTA12</text>
<text x="495.6" y="109.6">C1</text>
<text x="507.4" y="108.3">M</text>
<text x="52.5" y="117.7">12V</text>
<text x="79.2" y="118.2">5V</text>
<text x="217.1" y="117.7">LOAD CELL</text>
<text x="400.4" y="119">1kΩ</text>
<text x="495.6" y="114.5">0.5µF</text>
<text x="172.9" y="125">HX711</text>
<text x="274.7" y="122">MINS1</text>
<text x="329.9" y="122.3">M2</text>
<text x="223.6" y="129.3">LEV</text>
<text x="146.8" y="136.8">VCC</text>
<text x="151.1" y="144.4">5.0V</text>
<text x="172.9" y="148.7">CONC1</text>
<text x="217.1" y="149.2">LOAD CELL</text>
<text x="274.7" y="144.4">TB650</text>
<text x="224.7" y="153.5">A1</text>
<text x="340.7" y="165.9">VCC</text>
<text x="217.1" y="173.5">LOAD CELL</text>
<text x="347.4" y="173.4">12V</text>
<text x="172.9" y="180.7">HX711</text>
<text x="224.7" y="185">A2</text>
<text x="466.8" y="180.5">VCC</text>
<text x="473.5" y="188">12V</text>
<text x="146.8" y="199.9">VCC</text>
<text x="151.1" y="207.4">5.0V</text>
<text x="172.9" y="209.3">CONC2</text>
<text x="217.1" y="205">LOAD CELL</text>
<text x="224.7" y="214.1">B1</text>
<text x="323.9" y="214.1">U1</text>
<text x="377.7" y="223.6">L1</text>
<text x="377.7" y="228.4">VMIN</text>
<text x="471.8" y="228.6">U3</text>
<text x="217.1" y="234.1">LOAD CELL</text>
<text x="321.9" y="234.3">4N27</text>
<text x="172.9" y="241.3">HX711</text>
<text x="224.7" y="245.6">B2</text>
<text x="310" y="242.9">R8</text>
<text x="310" y="247.2">1kΩ</text>
<text x="469.7" y="248.9">4N27</text>
<text x="457.9" y="257.5">R10</text>
<text x="285.1" y="261.5">R9</text>
<text x="457.9" y="261.8">1kΩ</text>
<text x="217.1" y="265.6">LOAD CELL</text>
<text x="284" y="269.3">1kΩ</text>
<text x="432.1" y="276.1">R11</text>
<text x="175.9" y="287.1">VCC</text>
<text x="340.7" y="287.1">VCC</text>
<text x="431.8" y="283.9">1kΩ</text>
<text x="182.7" y="294.6">12V</text>
<text x="347.4" y="294.6">12V</text>
<text x="159" y="335.3">U4</text>
<text x="323.9" y="335.3">U2</text>
<text x="212.8" y="344.7">L3</text>
<text x="377.7" y="344.7">L2</text>
<text x="212.8" y="349.6">VTOLVA</text>
<text x="377.7" y="349.6">VLEV</text>
<text x="157.1" y="355.5">4N27</text>
<text x="321.9" y="355.5">4N27</text>
<text x="145.2" y="364.1">R14</text>
<text x="310" y="364.1">R12</text>
<text x="145.2" y="368.4">1kΩ</text>
<text x="310" y="368.4">1kΩ</text>
<text x="126.6" y="382.7">R15</text>
<text x="284.1" y="382.7">R13</text>
<text x="126.4" y="390.5">1kΩ</text>
<text x="284" y="390.5">1kΩ</text>
</g>
<g font-size="3.5" fill="#00f">
<text x="80.8" y="35.1">D1</text>
<text x="80.8" y="40.4">1N4004X4</text>
<text x="424" y="111">Q1</text>
<text x="426.3" y="115.8">NTE916</text>
<text x="312.4" y="261.2">Q2</text>
<text x="314.9" y="266.1">NTE916</text>
<text x="460.3" y="275.8">Q3</text>
<text x="462.7" y="280.6">NTE916</text>
<text x="147.7" y="382.4">Q5</text>
<text x="312.4" y="382.4">Q4</text>
<text x="150" y="387.3">NTE916</text>
<text x="314.9" y="387.3">NTE916</text>
</g>
<g font-size="3.5" fill="#008000">
<text x="301.7" y="50.4">X4</text>
<text x="301.7" y="54.7">FUSE</text>
<text x="490.2" y="59.3">X3</text>
<text x="105.1" y="67.4">X1</text>
<text x="487.6" y="69.8">FUSE</text>
<text x="105.1" y="72.2">4N27</text>
<text x="425" y="94">X2</text>
<text x="425" y="98.3">LED</text>
<text x="301.7" y="108.5">X7</text>
<text x="301.7" y="112.9">FUSE</text>
<text x="353.1" y="195">X5</text>
<text x="500.9" y="209.5">X6</text>
<text x="345.7" y="214.9">MZ-12HS-U</text>
<text x="493.5" y="229.5">MZ-12HS-U</text>
<text x="188.3" y="316.2">X9</text>
<text x="353.1" y="316.2">X8</text>
<text x="180.9" y="336.1">MZ-12HS-U</text>
<text x="345.7" y="336.1">MZ-12HS-U</text>
</g>
<g font-size="3.2" fill="#008000">
<text x="350.7" y="205">K</text>
<text x="498.5" y="219.5">K</text>
<text x="185.8" y="326.2">K</text>
<text x="350.7" y="326.2">K</text>
</g>
<g font-size="2.4" fill="#808080">
<text x="24.8" y="11.2">0</text>
<text x="50.7" y="11.2">1</text>
<text x="76.5" y="11.2">2</text>
<text x="102.4" y="11.2">3</text>
<text x="128.3" y="11.2">4</text>
<text x="154.1" y="11.2">5</text>
<text x="179.9" y="11.2">6</text>
<text x="205.8" y="11.2">7</text>
<text x="231.7" y="11.2">8</text>
<text x="257.5" y="11.2">9</text>
<text x="282.8" y="11.2">10</text>
<text x="308.7" y="11.2">11</text>
<text x="334.5" y="11.2">12</text>
<text x="360.4" y="11.2">13</text>
<text x="386.2" y="11.2">14</text>
<text x="412.1" y="11.2">15</text>
<text x="437.9" y="11.2">16</text>
<text x="463.8" y="11.2">17</text>
<text x="489.6" y="11.2">18</text>
<text x="515.5" y="11.2">19</text>
<text x="541.4" y="11.2">20</text>
<text x="567.2" y="11.2">21</text>
<text x="9.2" y="26.8">A</text>
<text x="582.6" y="26.8">A</text>
<text x="9.2" y="52.6">B</text>
<text x="582.6" y="52.6">B</text>
<text x="9.2" y="78.5">C</text>
<text x="582.6" y="78.5">C</text>
<text x="9.2" y="104.4">D</text>
<text x="582.6" y="104.4">D</text>
<text x="9.2" y="130.2">E</text>
<text x="582.6" y="130.2">E</text>
<text x="9.2" y="156">F</text>
<text x="582.6" y="156">F</text>
<text x="8.9" y="181.9">G</text>
<text x="582.3" y="181.9">G</text>
<text x="9.2" y="207.8">H</text>
<text x="582.6" y="207.8">H</text>
<text x="9.7" y="233.6">I</text>
<text x="583.1" y="233.6">I</text>
<text x="9.5" y="259.5">J</text>
<text x="582.8" y="259.5">J</text>
<text x="9.2" y="285.3">K</text>
<text x="582.6" y="285.3">K</text>
<text x="9.2" y="311.2">L</text>
<text x="582.6" y="311.2">L</text>
<text x="8.9" y="337">M</text>
<text x="582.3" y="337">M</text>
<text x="9.2" y="362.9">N</text>
<text x="582.6" y="362.9">N</text>
<text x="8.9" y="388.7">O</text>
<text x="582.3" y="388.7">O</text>
<text x="24.8" y="407.3">0</text>
<text x="50.7" y="407.3">1</text>
<text x="76.5" y="407.3">2</text>
<text x="102.4" y="407.3">3</text>
<text x="128.3" y="407.3">4</text>
<text x="154.1" y="407.3">5</text>
<text x="179.9" y="407.3">6</text>
<text x="205.8" y="407.3">7</text>
<text x="231.7" y="407.3">8</text>
<text x="257.5" y="407.3">9</text>
<text x="282.8" y="407.3">10</text>
<text x="308.7" y="407.3">11</text>
<text x="334.5" y="407.3">12</text>
<text x="360.4" y="407.3">13</text>
<text x="386.2" y="407.3">14</text>
<text x="412.1" y="407.3">15</text>
<text x="437.9" y="407.3">16</text>
<text x="463.8" y="407.3">17</text>
<text x="489.6" y="407.3">18</text>
<text x="515.5" y="407.3">19</text>
<text x="541.4" y="407.3">20</text>
<text x="567.2" y="407.3">21</text>
</g>
<g font-size="2.4">
<text x="169.2" y="34.8">VCC</text>
<text x="180.3" y="34.8">GPIO2</text>
<text x="169.2" y="37.2">GPIO9</text>
<text x="169.2" y="39.6">11</text>
<text x="184.8" y="37.2">16</text>
<text x="184.8" y="39.6">27</text>
<text x="169.2" y="42.1">10</text>
<text x="169.2" y="44.5">22</text>
<text x="169.2" y="46.9">5</text>
<text x="184.8" y="46.9">20</text>
<text x="186.3" y="42.1">7</text>
<text x="186.3" y="44.5">8</text>
<text x="169.2" y="49.3">6</text>
<text x="169.2" y="51.8">13</text>
<text x="184.8" y="49.3">21</text>
<text x="184.8" y="51.8">25</text>
<text x="169.2" y="54.2">19</text>
<text x="169.2" y="56.6">23</text>
<text x="169.2" y="59">12</text>
<text x="184.8" y="54.2">26</text>
<text x="169.2" y="61.5">24</text>
<text x="169.2" y="63.9">GND</text>
<text x="271" y="68.7">EN-</text>
<text x="271" y="71.2">EN+</text>
<text x="286.6" y="68.7">A+</text>
<text x="286.6" y="71.2">A-</text>
<text x="323.5" y="69.8">A+</text>
<text x="271" y="73.6">CW-</text>
<text x="271" y="76">CW+</text>
<text x="286.6" y="73.6">B+</text>
<text x="286.6" y="76">B-</text>
<text x="323.8" y="74.9">A-</text>
<text x="271" y="78.4">CLK-</text>
<text x="271" y="80.9">CLK+</text>
<text x="285.1" y="78.4">GND</text>
<text x="285.1" y="80.9">VCC</text>
<text x="323.3" y="80.1">B+</text>
<text x="323.5" y="89.7">B-</text>
<text x="338" y="88.1">Te</text>
<text x="338" y="93">Ea</text>
<text x="338" y="95.4">Eb</text>
<text x="339.7" y="90.7">θ</text>
<text x="169.2" y="97.8">VCC</text>
<text x="169.2" y="100.2">SCK</text>
<text x="184.8" y="97.8">B+</text>
<text x="184.8" y="100.2">B-</text>
<text x="169.2" y="102.7">DT</text>
<text x="169.2" y="105.1">GND</text>
<text x="184.8" y="102.7">A+</text>
<text x="184.8" y="105.1">A-</text>
<text x="184.8" y="107.5">E-</text>
<text x="220.1" y="102.7">S+</text>
<text x="220.1" y="105.1">S-</text>
<text x="220.1" y="107.5">V-</text>
<text x="184.8" y="109.9">E+</text>
<text x="220.1" y="109.9">V+</text>
<text x="271" y="126.9">EN-</text>
<text x="271" y="129.3">EN+</text>
<text x="271" y="131.7">CW-</text>
<text x="286.6" y="126.9">A+</text>
<text x="286.6" y="129.3">A-</text>
<text x="286.6" y="131.7">B+</text>
<text x="323.5" y="128">A+</text>
<text x="220.1" y="134.2">S+</text>
<text x="220.1" y="136.6">S-</text>
<text x="271" y="134.2">CW+</text>
<text x="271" y="136.6">CLK-</text>
<text x="285.1" y="136.6">GND</text>
<text x="286.6" y="134.2">B-</text>
<text x="323.8" y="133.1">A-</text>
<text x="220.1" y="139">V-</text>
<text x="220.1" y="141.4">V+</text>
<text x="271" y="139">CLK+</text>
<text x="285.1" y="139">VCC</text>
<text x="323.3" y="138.2">B+</text>
<text x="323.5" y="147.9">B-</text>
<text x="338" y="146.3">Te</text>
<text x="339.7" y="148.9">θ</text>
<text x="169.2" y="153.5">VCC</text>
<text x="169.2" y="156">SCK</text>
<text x="184.8" y="153.5">B+</text>
<text x="184.8" y="156">B-</text>
<text x="338" y="151.1">Ea</text>
<text x="338" y="153.5">Eb</text>
<text x="169.2" y="158.4">DT</text>
<text x="169.2" y="160.8">GND</text>
<text x="184.8" y="158.4">A+</text>
<text x="184.8" y="160.8">A-</text>
<text x="220.1" y="158.4">S+</text>
<text x="220.1" y="160.8">S-</text>
<text x="184.8" y="163.2">E-</text>
<text x="184.8" y="165.7">E+</text>
<text x="220.1" y="163.2">V-</text>
<text x="220.1" y="165.7">V+</text>
<text x="220.1" y="189.9">S+</text>
<text x="220.1" y="192.3">S-</text>
<text x="220.1" y="194.8">V-</text>
<text x="220.1" y="197.2">V+</text>
<text x="169.2" y="214.2">VCC</text>
<text x="184.8" y="214.2">B+</text>
<text x="169.2" y="216.6">SCK</text>
<text x="169.2" y="219">DT</text>
<text x="169.2" y="221.4">GND</text>
<text x="184.8" y="216.6">B-</text>
<text x="184.8" y="219">A+</text>
<text x="184.8" y="221.4">A-</text>
<text x="220.1" y="219">S+</text>
<text x="220.1" y="221.4">S-</text>
<text x="184.8" y="223.9">E-</text>
<text x="184.8" y="226.3">E+</text>
<text x="220.1" y="223.9">V-</text>
<text x="220.1" y="226.3">V+</text>
<text x="220.1" y="250.5">S+</text>
<text x="220.1" y="252.9">S-</text>
<text x="220.1" y="255.4">V-</text>
<text x="220.1" y="257.8">V+</text>
</g>
</svg>
